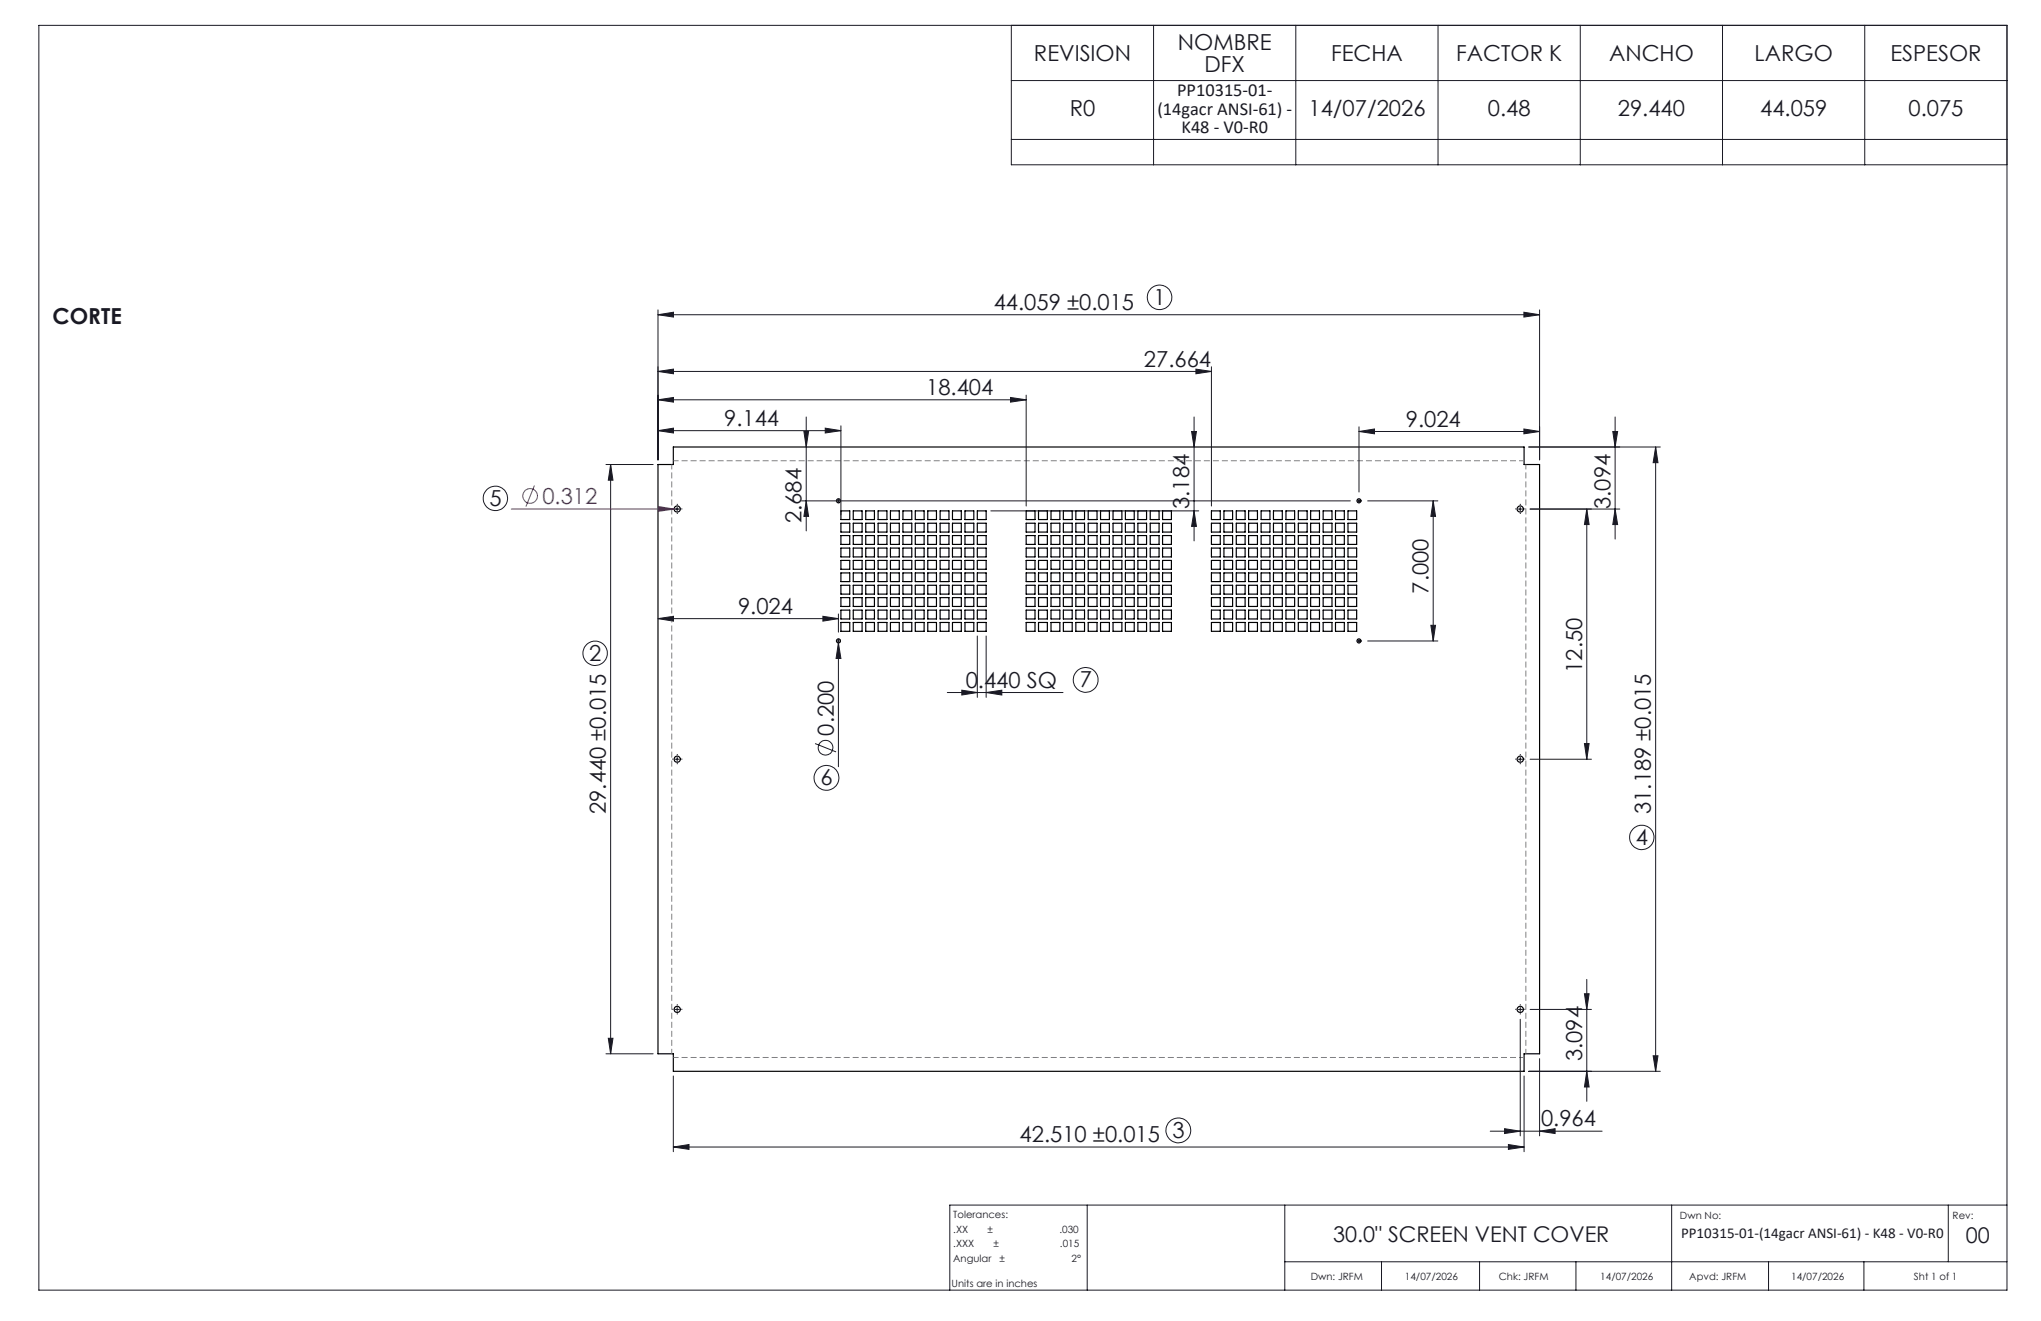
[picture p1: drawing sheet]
<svg xmlns="http://www.w3.org/2000/svg" width="432mm" height="279mm" viewBox="0 0 432 279" stroke-linecap="round" stroke-linejoin="round" font-family="sans-serif">
<g fill="none" stroke="#191924" stroke-width=".21">
<path d="M8.2 5.4h416.4v267.5h-416.4zM214 5.4v29.5h210.6M214 17h210.6M244.1 5.4v29.5M274.1 5.4v29.5M304.2 5.4v29.5M334.3 5.4v29.5M364.4 5.4v29.5M394.5 5.4v29.5M214 29.5h210.6M139.2 66.6l3.3-.6v1.1zM139.2 78.6l3.3-.5v1z"/>
<path d="M139.2 65.5v31.8M139.2 66.6h186.5M139.2 78.6h117.1M253 78.1l3.3 .5-3.3 .5zM256.3 77.6v29.4M322.4 66l3.3 .6-3.3 .5zM325.7 65.5v31.8M128.2 98.2h10M129.2 98.2l.5 3.4h-1zM129.2 98.2v124.7M139.2 91.1l3.3-.5v1zM139.2 84.6l3.3-.5v1z"/>
<path d="M139.2 91.1h38.7M139.2 84.6h77.9M170.1 91.3h1l-.5 3.2zM170.6 88.2v24.1M174.6 90.6l3.3 .5-3.3 .5zM177.9 90.1v18.8M213.8 84.1l3.3 .5-3.3 .5zM217.1 83.6v23.4M252.1 91.3h1l-.5 3.2zM252.6 88.2v26.2M287.5 91.3l3.3-.6v1.1zM287.5 90.3v13.8"/>
<path d="M287.5 91.3h38.2M322.4 90.7l3.3 .6-3.3 .5zM323.4 94.5h27.9M341.2 91.3h1l-.5 3.2zM341.7 88.2v25.8M350.3 94.5l.5 3.4h-1.1zM350.3 94.5v132.1M142.8 107.7h.9M143.3 107.2v.9M169.6 105.9h116.1M170.6 105.9l.5 3.3h-1zM177.4 105.5v.8"/>
<path d="M209.6 108.1h44M252.6 108.1l.5 3.2h-1zM287.1 105.9h.8M287.5 105.5v.8M289.3 105.9h14.9M303.2 105.9l.5 3.3h-1zM303.2 105.9v29.7M321.2 107.7h.9M321.6 107.2v.9M323.7 107.7h19M335.7 107.7l.5 3.2h-1zM335.7 107.7v52.9"/>
<path d="M341.7 107.7l.5 3.2h-1zM139.2 130.8l3.3-.4v1zM139.2 130.8h38.2M174.1 130.4l3.3 .4-3.3 .6zM177 135.6h.8M177.4 136l.5 3.3h-1zM177.4 129.9v3.8M177.4 135.1v27.1M206.8 134.5v13M208.6 134.5v13M287.1 135.6h.8M287.5 135.1v.9"/>
<path d="M289.3 135.6h14.9M302.7 132.3h1l-.5 3.3zM172.4 157.3l4.5 1.7M200.4 146.5h24.5M203.5 146l3.3 .5-3.3 .5zM208.6 146.5l3.3-.5v1zM335.2 157.3h1l-.5 3.3zM142.8 160.6h.9M143.3 160.2v.8M321.2 160.6h.9M321.6 160.2v.8M323.7 160.6h13"/>
<path d="M128.7 219.6h1l-.5 3.3zM142.8 213.5h.9M143.3 213.1v.8M321.2 213.5h.9M321.6 213.1v.8M321.6 215.6v24.6M323.7 213.5h13M335.2 210.2h1l-.5 3.3zM335.7 207.2v25.7M128.2 222.9h10M142.5 227.6v16M315.3 239.3h23.6"/>
<path d="M318.3 238.7l3.3 .6-3.3 .4zM322.4 227.6v16M323.4 226.6h27.9M325.7 239.3l3.3-.6v1zM325.7 223.9v16.3M335.7 226.6l.5 3.3h-1zM349.7 223.3h1.1l-.5 3.3zM142.5 242.6l3.3-.5v1zM142.5 242.6h179.9M230 254.9v18M271.8 254.9v18M319.1 242.1l3.3 .5-3.3 .5z"/>
<path d="M353.7 254.9v18M412.2 254.9v12M424.6 254.9h-223.7v18M271.8 266.9h152.8M292.3 266.9v6M313 266.9v6M333.4 266.9v6M374.2 266.9v6M394.3 266.9v6"/>
<circle cx="245.3" cy="62.9" r="2.59"/>
<circle cx="104.8" cy="105.4" r="2.58"/>
<circle cx="125.9" cy="138.2" r="2.57"/>
<circle cx="174.7" cy="158.2" r="1.55"/>
<circle cx="229.7" cy="143.8" r="2.62"/>
<circle cx="174.9" cy="164.5" r="2.63"/>
<circle cx="347.4" cy="177.1" r="2.57"/>
<circle cx="249.3" cy="239.1" r="2.62"/>
</g>
<g fill="none" stroke="#000" stroke-width=".25">
<path d="M142.5 94.5h179.9v3.7h3.3v124.7h-3.3v3.7h-179.9v-3.7h-3.3v-124.7h3.3zM177.9 108.1h1.9v1.8h-1.9zM177.9 110.7h1.9v1.8h-1.9zM177.9 113.3h1.9v1.8h-1.9zM177.9 115.9h1.9v1.9h-1.9zM177.9 118.5h1.9v1.9h-1.9zM180.5 108.1h1.9v1.8h-1.9zM180.5 118.5h1.9v1.9h-1.9zM180.5 115.9h1.9v1.9h-1.9zM180.5 113.3h1.9v1.8h-1.9zM180.5 110.7h1.9v1.8h-1.9zM183.2 108.1h1.8v1.8h-1.8z"/>
<path d="M183.2 118.5h1.8v1.9h-1.8zM183.2 115.9h1.8v1.9h-1.8zM183.2 113.3h1.8v1.8h-1.8zM183.2 110.7h1.8v1.8h-1.8zM185.8 108.1h1.8v1.8h-1.8zM185.8 118.5h1.8v1.9h-1.8zM185.8 115.9h1.8v1.9h-1.8zM185.8 113.3h1.8v1.8h-1.8zM185.8 110.7h1.8v1.8h-1.8zM188.4 108.1h1.9v1.8h-1.9zM188.4 118.5h1.9v1.9h-1.9zM188.4 115.9h1.9v1.9h-1.9z"/>
<path d="M188.4 113.3h1.9v1.8h-1.9zM188.4 110.7h1.9v1.8h-1.9zM191 108.1h1.9v1.8h-1.9zM191 118.5h1.9v1.9h-1.9zM191 115.9h1.9v1.9h-1.9zM191 113.3h1.9v1.8h-1.9zM191 110.7h1.9v1.8h-1.9zM193.6 108.1h1.9v1.8h-1.9zM193.6 118.5h1.9v1.9h-1.9zM193.6 115.9h1.9v1.9h-1.9zM193.6 113.3h1.9v1.8h-1.9zM193.6 110.7h1.9v1.8h-1.9z"/>
<path d="M196.3 108.1h1.8v1.8h-1.8zM196.3 118.5h1.8v1.9h-1.8zM196.3 115.9h1.8v1.9h-1.8zM196.3 113.3h1.8v1.8h-1.8zM196.3 110.7h1.8v1.8h-1.8zM198.9 108.1h1.9v1.8h-1.9zM198.9 118.5h1.9v1.9h-1.9zM198.9 115.9h1.9v1.9h-1.9zM198.9 113.3h1.9v1.8h-1.9zM198.9 110.7h1.9v1.8h-1.9zM201.5 108.1h1.9v1.8h-1.9zM201.5 118.5h1.9v1.9h-1.9z"/>
<path d="M201.5 115.9h1.9v1.9h-1.9zM201.5 113.3h1.9v1.8h-1.9zM201.5 110.7h1.9v1.8h-1.9zM204.2 108.1h1.8v1.8h-1.8zM204.2 118.5h1.8v1.9h-1.8zM204.2 115.9h1.8v1.9h-1.8zM204.2 113.3h1.8v1.8h-1.8zM204.2 110.7h1.8v1.8h-1.8zM206.8 108.1h1.8v1.8h-1.8zM206.8 118.5h1.8v1.9h-1.8zM206.8 115.9h1.8v1.9h-1.8zM206.8 113.3h1.8v1.8h-1.8z"/>
<path d="M206.8 110.7h1.8v1.8h-1.8zM217.1 108.1h1.9v1.8h-1.9zM217.1 118.5h1.9v1.9h-1.9zM217.1 115.9h1.9v1.9h-1.9zM217.1 113.3h1.9v1.8h-1.9zM217.1 110.7h1.9v1.8h-1.9zM219.7 108.1h1.9v1.8h-1.9zM219.7 118.5h1.9v1.9h-1.9zM219.7 115.9h1.9v1.9h-1.9zM219.7 113.3h1.9v1.8h-1.9zM219.7 110.7h1.9v1.8h-1.9zM222.4 108.1h1.8v1.8h-1.8z"/>
<path d="M222.4 118.5h1.8v1.9h-1.8zM222.4 115.9h1.8v1.9h-1.8zM222.4 113.3h1.8v1.8h-1.8zM222.4 110.7h1.8v1.8h-1.8zM225 108.1h1.8v1.8h-1.8zM225 118.5h1.8v1.9h-1.8zM225 115.9h1.8v1.9h-1.8zM225 113.3h1.8v1.8h-1.8zM225 110.7h1.8v1.8h-1.8zM227.6 108.1h1.8v1.8h-1.8zM227.6 118.5h1.8v1.9h-1.8zM227.6 115.9h1.8v1.9h-1.8z"/>
<path d="M227.6 113.3h1.8v1.8h-1.8zM227.6 110.7h1.8v1.8h-1.8zM230.2 108.1h1.9v1.8h-1.9zM230.2 118.5h1.9v1.9h-1.9zM230.2 115.9h1.9v1.9h-1.9zM230.2 113.3h1.9v1.8h-1.9zM230.2 110.7h1.9v1.8h-1.9zM232.8 108.1h1.9v1.8h-1.9zM232.8 118.5h1.9v1.9h-1.9zM232.8 115.9h1.9v1.9h-1.9zM232.8 113.3h1.9v1.8h-1.9zM232.8 110.7h1.9v1.8h-1.9z"/>
<path d="M235.5 108.1h1.8v1.8h-1.8zM235.5 118.5h1.8v1.9h-1.8zM235.5 115.9h1.8v1.9h-1.8zM235.5 113.3h1.8v1.8h-1.8zM235.5 110.7h1.8v1.8h-1.8zM238.1 108.1h1.9v1.8h-1.9zM238.1 118.5h1.9v1.9h-1.9zM238.1 115.9h1.9v1.9h-1.9zM238.1 113.3h1.9v1.8h-1.9zM238.1 110.7h1.9v1.8h-1.9zM240.7 108.1h1.9v1.8h-1.9zM240.7 118.5h1.9v1.9h-1.9z"/>
<path d="M240.7 115.9h1.9v1.9h-1.9zM240.7 113.3h1.9v1.8h-1.9zM240.7 110.7h1.9v1.8h-1.9zM243.3 108.1h1.9v1.8h-1.9zM243.3 118.5h1.9v1.9h-1.9zM243.3 115.9h1.9v1.9h-1.9zM243.3 113.3h1.9v1.8h-1.9zM243.3 110.7h1.9v1.8h-1.9zM246 108.1h1.8v1.8h-1.8zM246 118.5h1.8v1.9h-1.8zM246 115.9h1.8v1.9h-1.8zM246 113.3h1.8v1.8h-1.8z"/>
<path d="M246 110.7h1.8v1.8h-1.8zM256.3 108.1h1.9v1.8h-1.9zM256.3 118.5h1.9v1.9h-1.9zM256.3 115.9h1.9v1.9h-1.9zM256.3 113.3h1.9v1.8h-1.9zM256.3 110.7h1.9v1.8h-1.9zM258.9 108.1h1.9v1.8h-1.9zM258.9 118.5h1.9v1.9h-1.9zM258.9 115.9h1.9v1.9h-1.9zM258.9 110.7h1.9v1.8h-1.9zM258.9 113.3h1.9v1.8h-1.9zM261.5 108.1h1.9v1.8h-1.9z"/>
<path d="M261.5 118.5h1.9v1.9h-1.9zM261.5 115.9h1.9v1.9h-1.9zM261.5 110.7h1.9v1.8h-1.9zM261.5 113.3h1.9v1.8h-1.9zM264.2 108.1h1.8v1.8h-1.8zM264.2 118.5h1.8v1.9h-1.8zM264.2 110.7h1.8v1.8h-1.8zM264.2 113.3h1.8v1.8h-1.8zM264.2 115.9h1.8v1.9h-1.8zM266.8 108.1h1.9v1.8h-1.9zM266.8 118.5h1.9v1.9h-1.9zM266.8 110.7h1.9v1.8h-1.9z"/>
<path d="M266.8 113.3h1.9v1.8h-1.9zM266.8 115.9h1.9v1.9h-1.9zM269.4 108.1h1.9v1.8h-1.9zM269.4 118.5h1.9v1.9h-1.9zM269.4 110.7h1.9v1.8h-1.9zM269.4 113.3h1.9v1.8h-1.9zM269.4 115.9h1.9v1.9h-1.9zM272.1 108.1h1.8v1.8h-1.8zM272.1 118.5h1.8v1.9h-1.8zM272.1 110.7h1.8v1.8h-1.8zM272.1 113.3h1.8v1.8h-1.8zM272.1 115.9h1.8v1.9h-1.8z"/>
<path d="M274.7 108.1h1.8v1.8h-1.8zM274.7 118.5h1.8v1.9h-1.8zM274.7 110.7h1.8v1.8h-1.8zM274.7 113.3h1.8v1.8h-1.8zM274.7 115.9h1.8v1.9h-1.8zM277.3 108.1h1.9v1.8h-1.9zM277.3 118.5h1.9v1.9h-1.9zM277.3 110.7h1.9v1.8h-1.9zM277.3 113.3h1.9v1.8h-1.9zM277.3 115.9h1.9v1.9h-1.9zM279.9 108.1h1.9v1.8h-1.9zM279.9 118.5h1.9v1.9h-1.9z"/>
<path d="M279.9 110.7h1.9v1.8h-1.9zM279.9 113.3h1.9v1.8h-1.9zM279.9 115.9h1.9v1.9h-1.9zM282.5 108.1h1.9v1.8h-1.9zM282.5 110.7h1.9v1.8h-1.9zM282.5 113.3h1.9v1.8h-1.9zM282.5 115.9h1.9v1.9h-1.9zM282.5 118.5h1.9v1.9h-1.9zM285.2 108.1h1.8v1.8h-1.8zM285.2 118.5h1.8v1.9h-1.8zM285.2 115.9h1.8v1.9h-1.8zM285.2 110.7h1.8v1.8h-1.8z"/>
<path d="M285.2 113.3h1.8v1.8h-1.8zM177.9 121.2h1.9v1.8h-1.9zM177.9 123.8h1.9v1.9h-1.9zM177.9 126.4h1.9v1.9h-1.9zM177.9 129h1.9v1.9h-1.9zM177.9 131.7h1.9v1.8h-1.9zM180.5 123.8h1.9v1.9h-1.9zM180.5 121.2h1.9v1.8h-1.9zM180.5 131.7h1.9v1.8h-1.9zM180.5 126.4h1.9v1.9h-1.9zM180.5 129h1.9v1.9h-1.9zM183.2 123.8h1.8v1.9h-1.8z"/>
<path d="M183.2 121.2h1.8v1.8h-1.8zM183.2 131.7h1.8v1.8h-1.8zM183.2 126.4h1.8v1.9h-1.8zM183.2 129h1.8v1.9h-1.8zM185.8 123.8h1.8v1.9h-1.8zM185.8 121.2h1.8v1.8h-1.8zM185.8 131.7h1.8v1.8h-1.8zM185.8 126.4h1.8v1.9h-1.8zM185.8 129h1.8v1.9h-1.8zM188.4 123.8h1.9v1.9h-1.9zM188.4 121.2h1.9v1.8h-1.9zM188.4 131.7h1.9v1.8h-1.9z"/>
<path d="M188.4 126.4h1.9v1.9h-1.9zM188.4 129h1.9v1.9h-1.9zM191 123.8h1.9v1.9h-1.9zM191 121.2h1.9v1.8h-1.9zM191 131.7h1.9v1.8h-1.9zM191 126.4h1.9v1.9h-1.9zM191 129h1.9v1.9h-1.9zM193.6 123.8h1.9v1.9h-1.9zM193.6 121.2h1.9v1.8h-1.9zM193.6 131.7h1.9v1.8h-1.9zM193.6 126.4h1.9v1.9h-1.9zM193.6 129h1.9v1.9h-1.9z"/>
<path d="M196.3 123.8h1.8v1.9h-1.8zM196.3 121.2h1.8v1.8h-1.8zM196.3 131.7h1.8v1.8h-1.8zM196.3 126.4h1.8v1.9h-1.8zM196.3 129h1.8v1.9h-1.8zM198.9 123.8h1.9v1.9h-1.9zM198.9 121.2h1.9v1.8h-1.9zM198.9 131.7h1.9v1.8h-1.9zM198.9 126.4h1.9v1.9h-1.9zM198.9 129h1.9v1.9h-1.9zM201.5 123.8h1.9v1.9h-1.9zM201.5 121.2h1.9v1.8h-1.9z"/>
<path d="M201.5 131.7h1.9v1.8h-1.9zM201.5 126.4h1.9v1.9h-1.9zM201.5 129h1.9v1.9h-1.9zM204.2 123.8h1.8v1.9h-1.8zM204.2 121.2h1.8v1.8h-1.8zM204.2 131.7h1.8v1.8h-1.8zM204.2 126.4h1.8v1.9h-1.8zM204.2 129h1.8v1.9h-1.8zM206.8 123.8h1.8v1.9h-1.8zM206.8 121.2h1.8v1.8h-1.8zM206.8 131.7h1.8v1.8h-1.8zM206.8 126.4h1.8v1.9h-1.8z"/>
<path d="M206.8 129h1.8v1.9h-1.8zM217.1 123.8h1.9v1.9h-1.9zM217.1 121.2h1.9v1.8h-1.9zM217.1 131.7h1.9v1.8h-1.9zM217.1 126.4h1.9v1.9h-1.9zM217.1 129h1.9v1.9h-1.9zM219.7 123.8h1.9v1.9h-1.9zM219.7 121.2h1.9v1.8h-1.9zM219.7 131.7h1.9v1.8h-1.9zM219.7 126.4h1.9v1.9h-1.9zM219.7 129h1.9v1.9h-1.9zM222.4 123.8h1.8v1.9h-1.8z"/>
<path d="M222.4 121.2h1.8v1.8h-1.8zM222.4 131.7h1.8v1.8h-1.8zM222.4 126.4h1.8v1.9h-1.8zM222.4 129h1.8v1.9h-1.8zM225 123.8h1.8v1.9h-1.8zM225 121.2h1.8v1.8h-1.8zM225 131.7h1.8v1.8h-1.8zM225 126.4h1.8v1.9h-1.8zM225 129h1.8v1.9h-1.8zM227.6 123.8h1.8v1.9h-1.8zM227.6 121.2h1.8v1.8h-1.8zM227.6 131.7h1.8v1.8h-1.8z"/>
<path d="M227.6 126.4h1.8v1.9h-1.8zM227.6 129h1.8v1.9h-1.8zM230.2 123.8h1.9v1.9h-1.9zM230.2 121.2h1.9v1.8h-1.9zM230.2 131.7h1.9v1.8h-1.9zM230.2 126.4h1.9v1.9h-1.9zM230.2 129h1.9v1.9h-1.9zM232.8 123.8h1.9v1.9h-1.9zM232.8 121.2h1.9v1.8h-1.9zM232.8 131.7h1.9v1.8h-1.9zM232.8 126.4h1.9v1.9h-1.9zM232.8 129h1.9v1.9h-1.9z"/>
<path d="M235.5 123.8h1.8v1.9h-1.8zM235.5 121.2h1.8v1.8h-1.8zM235.5 131.7h1.8v1.8h-1.8zM235.5 126.4h1.8v1.9h-1.8zM235.5 129h1.8v1.9h-1.8zM238.1 123.8h1.9v1.9h-1.9zM238.1 121.2h1.9v1.8h-1.9zM238.1 131.7h1.9v1.8h-1.9zM238.1 126.4h1.9v1.9h-1.9zM238.1 129h1.9v1.9h-1.9zM240.7 123.8h1.9v1.9h-1.9zM240.7 121.2h1.9v1.8h-1.9z"/>
<path d="M240.7 131.7h1.9v1.8h-1.9zM240.7 126.4h1.9v1.9h-1.9zM240.7 129h1.9v1.9h-1.9zM243.3 123.8h1.9v1.9h-1.9zM243.3 121.2h1.9v1.8h-1.9zM243.3 131.7h1.9v1.8h-1.9zM243.3 126.4h1.9v1.9h-1.9zM243.3 129h1.9v1.9h-1.9zM246 123.8h1.8v1.9h-1.8zM246 121.2h1.8v1.8h-1.8zM246 131.7h1.8v1.8h-1.8zM246 126.4h1.8v1.9h-1.8z"/>
<path d="M246 129h1.8v1.9h-1.8zM256.3 123.8h1.9v1.9h-1.9zM256.3 121.2h1.9v1.8h-1.9zM256.3 131.7h1.9v1.8h-1.9zM256.3 126.4h1.9v1.9h-1.9zM256.3 129h1.9v1.9h-1.9zM258.9 121.2h1.9v1.8h-1.9zM258.9 123.8h1.9v1.9h-1.9zM258.9 126.4h1.9v1.9h-1.9zM258.9 129h1.9v1.9h-1.9zM258.9 131.7h1.9v1.8h-1.9zM261.5 121.2h1.9v1.8h-1.9z"/>
<path d="M261.5 123.8h1.9v1.9h-1.9zM261.5 126.4h1.9v1.9h-1.9zM261.5 129h1.9v1.9h-1.9zM261.5 131.7h1.9v1.8h-1.9zM264.2 121.2h1.8v1.8h-1.8zM264.2 123.8h1.8v1.9h-1.8zM264.2 126.4h1.8v1.9h-1.8zM264.2 129h1.8v1.9h-1.8zM264.2 131.7h1.8v1.8h-1.8zM266.8 121.2h1.9v1.8h-1.9zM266.8 123.8h1.9v1.9h-1.9zM266.8 126.4h1.9v1.9h-1.9z"/>
<path d="M266.8 129h1.9v1.9h-1.9zM266.8 131.7h1.9v1.8h-1.9zM269.4 121.2h1.9v1.8h-1.9zM269.4 123.8h1.9v1.9h-1.9zM269.4 126.4h1.9v1.9h-1.9zM269.4 129h1.9v1.9h-1.9zM269.4 131.7h1.9v1.8h-1.9zM272.1 121.2h1.8v1.8h-1.8zM272.1 123.8h1.8v1.9h-1.8zM272.1 126.4h1.8v1.9h-1.8zM272.1 129h1.8v1.9h-1.8zM272.1 131.7h1.8v1.8h-1.8z"/>
<path d="M274.7 121.2h1.8v1.8h-1.8zM274.7 123.8h1.8v1.9h-1.8zM274.7 126.4h1.8v1.9h-1.8zM274.7 129h1.8v1.9h-1.8zM274.7 131.7h1.8v1.8h-1.8zM277.3 121.2h1.9v1.8h-1.9zM277.3 123.8h1.9v1.9h-1.9zM277.3 126.4h1.9v1.9h-1.9zM277.3 129h1.9v1.9h-1.9zM277.3 131.7h1.9v1.8h-1.9zM279.9 121.2h1.9v1.8h-1.9zM279.9 123.8h1.9v1.9h-1.9z"/>
<path d="M279.9 126.4h1.9v1.9h-1.9zM279.9 129h1.9v1.9h-1.9zM279.9 131.7h1.9v1.8h-1.9zM282.5 121.2h1.9v1.8h-1.9zM282.5 123.8h1.9v1.9h-1.9zM282.5 126.4h1.9v1.9h-1.9zM282.5 129h1.9v1.9h-1.9zM282.5 131.7h1.9v1.8h-1.9zM285.2 121.2h1.8v1.8h-1.8zM285.2 123.8h1.8v1.9h-1.8zM285.2 126.4h1.8v1.9h-1.8zM285.2 129h1.8v1.9h-1.8z"/>
<path d="M285.2 131.7h1.8v1.8h-1.8z"/>
<circle cx="143.3" cy="107.7" r=".66"/>
<circle cx="177.4" cy="105.9" r=".42"/>
<circle cx="287.5" cy="105.9" r=".43"/>
<circle cx="321.6" cy="107.7" r=".65"/>
<circle cx="177.4" cy="135.5" r=".42"/>
<circle cx="287.5" cy="135.5" r=".43"/>
<circle cx="143.3" cy="160.6" r=".66"/>
<circle cx="321.6" cy="160.6" r=".65"/>
<circle cx="143.3" cy="213.5" r=".66"/>
<circle cx="321.6" cy="213.5" r=".65"/>
</g>
<g fill="none" stroke="#a0006e" stroke-width=".21">
<path d="M108.2 107.7h35.7M113.1 102.7l-1.8 4.4M139.3 107.1l3.3 .6-3.3 .5z"/>
<circle cx="112.2" cy="104.9" r="1.55"/>
</g>
<g fill="none" stroke="#191924" stroke-width=".21" stroke-dasharray="15.2 1.3 1.3 1.3" stroke-linecap="butt">
<path d="M142.5 107.6h-.3M143.3 106.8v-.2M143.3 108.5v.2M144.1 107.6h.3M178.2 105.9h.1M320.8 107.6h-.2M321.6 106.8v-.2M321.6 108.5v.2M322.5 107.6h.2M178.2 135.5h.1M143.3 159.7v-.2M321.6 159.7v-.2"/>
<path d="M142.5 160.6h-.3M143.3 161.4v.2M144.1 160.6h.3M320.8 160.6h-.2M321.6 161.4v.2M322.5 160.6h.2M142.5 213.5h-.3M143.3 212.6v-.2M143.3 214.3v.2M144.1 213.5h.3M320.8 213.5h-.2M321.6 212.6v-.2"/>
<path d="M321.6 214.3v.2M322.5 213.5h.2"/>
</g>
<path d="M142.1 98.2v124.7M322.4 97.5h-179.9M142.5 223.7h179.9M322.8 222.9v-124.7" fill="none" stroke="#808080" stroke-width=".21" stroke-dasharray="1.3 .6" stroke-dashoffset=".2" stroke-linecap="butt"/>
<g fill="#191924">
<path d="M177.4 136l.5 3.3h-1z"/>
<path d="M322.4 66l3.3 .6-3.3 .5zM139.2 66.6l3.3-.6v1.1zM322.4 90.7l3.3 .6-3.3 .5zM287.5 91.3l3.3-.6v1.1zM325.7 239.3l3.3-.6v1zM318.3 238.7l3.3 .6-3.3 .4z"/>
<path d="M139.2 91.1l3.3-.5v1zM174.6 90.6l3.3 .5-3.3 .5zM139.2 84.6l3.3-.5v1zM213.8 84.1l3.3 .5-3.3 .5zM139.2 78.6l3.3-.5v1zM253 78.1l3.3 .5-3.3 .5zM203.5 146l3.3 .5-3.3 .5zM208.6 146.5l3.3-.5v1zM139.2 130.8l3.3-.4v1zM174.1 130.4l3.3 .4-3.3 .6z"/>
<path d="M319.1 242.1l3.3 .5-3.3 .5zM142.5 242.6l3.3-.5v1z"/>
<path d="M128.7 219.6h1l-.5 3.3zM129.2 98.2l.5 3.4h-1zM341.7 107.7l.5 3.2h-1zM341.2 91.3h1l-.5 3.2zM302.7 132.3h1l-.5 3.3zM303.2 105.9l.5 3.3h-1z"/>
<path d="M350.3 94.5l.5 3.4h-1.1zM349.7 223.3h1.1l-.5 3.3zM335.7 107.7l.5 3.2h-1zM335.2 157.3h1l-.5 3.3zM335.2 210.2h1l-.5 3.3zM335.7 226.6l.5 3.3h-1zM170.1 91.3h1l-.5 3.2zM170.6 105.9l.5 3.3h-1zM252.1 91.3h1l-.5 3.2zM252.6 108.1l.5 3.2h-1z"/>
</g>
<path d="M139.3 107.1l3.3 .6-3.3 .5z" fill="#a0006e"/>
<g font-size="4.7" fill="#191924">
<text x="249.2" y="10.6">NOMBRE</text>
<text x="218.8" y="12.9">REVISION</text>
<text x="254.8" y="15.1">DFX</text>
<text x="281.6" y="12.9">FECHA</text>
<text x="308.1" y="12.9">FACTOR K</text>
<text x="340.4" y="12.9">ANCHO</text>
<text x="371.2" y="12.9">LARGO</text>
<text x="399.9" y="12.9">ESPESOR</text>
<text x="226.3" y="24.5">R0</text>
<text x="276.8" y="24.5">14/07/2026</text>
<text x="314.8" y="24.5">0.48</text>
<text x="342.3" y="24.5">29.440</text>
<text x="372.4" y="24.5">44.059</text>
<text x="403.8" y="24.5">0.075</text>
<text x="210.2" y="65.5">44.059 ±0.015</text>
<text x="244.1" y="64.5">1</text>
<text x="11.1" y="68.5">CORTE</text>
<text x="242" y="77.5">27.664</text>
<text x="195.9" y="83.5">18.404</text>
<text x="153.2" y="90.1">9.144</text>
<text x="297.4" y="90.2">9.024</text>
<text x="103.6" y="107">5</text>
<text x="251.6" y="107.6" transform="rotate(-90 251.6 107.6)">3.184</text>
<text x="340.7" y="107.6" transform="rotate(-90 340.7 107.6)">3.094</text>
<text x="169.6" y="110.6" transform="rotate(-90 169.6 110.6)">2.684</text>
<text x="302.2" y="125.5" transform="rotate(-90 302.2 125.5)">7.000</text>
<text x="156.1" y="129.8">9.024</text>
<text x="124.7" y="139.8">2</text>
<text x="334.7" y="142.3" transform="rotate(-90 334.7 142.3)">12.50</text>
<text x="204.3" y="145.5">0.440 SQ</text>
<text x="228.5" y="145.4">7</text>
<text x="176.4" y="155.6" transform="rotate(-90 176.4 155.6)">0.200</text>
<text x="173.6" y="166.1">6</text>
<text x="128.2" y="172.2" transform="rotate(-90 128.2 172.2)">29.440 ±0.015</text>
<text x="349.3" y="172.2" transform="rotate(-90 349.3 172.2)">31.189 ±0.015</text>
<text x="346.1" y="178.7">4</text>
<text x="334.7" y="224.5" transform="rotate(-90 334.7 224.5)">3.094</text>
<text x="326" y="238.2">0.964</text>
<text x="215.7" y="241.6">42.510 ±0.015 3</text>
</g>
<text font-size="4.7" fill="#a0006e" x="114.7" y="106.6">0.312</text>
<g font-size="4.6" fill="#191924">
<text x="282.1" y="262.7">30.0&quot; SCREEN VENT COVER</text>
<text x="415.9" y="263">00</text>
</g>
<g font-size="3.9" fill="#191924">
<text x="249" y="20.3">PP10315-01-</text>
<text x="244.9" y="24.2">(14gacr ANSI-61) -</text>
<text x="250" y="28.1">K48 - V0-R0</text>
</g>
<text font-size="3.2" fill="#191924" x="355.7" y="261.8">PP10315-01-(14gacr ANSI-61) - K48 - V0-R0</text>
<g font-size="2.1" fill="#191924">
<text x="201.7" y="257.6">Tolerances:</text>
<text x="355.4" y="257.8">Dwn No:</text>
<text x="413.1" y="257.8">Rev:</text>
<text x="201.7" y="260.7">.XX</text>
<text x="201.7" y="263.9">.XXX</text>
<text x="208.9" y="260.7">±</text>
<text x="210.2" y="263.9">±</text>
<text x="224.1" y="260.7">.030</text>
<text x="224.3" y="263.9">.015</text>
<text x="201.7" y="267">Angular</text>
<text x="211.5" y="267">±</text>
<text x="226.7" y="267">2°</text>
<text x="201.3" y="272.3">Units are in inches</text>
<text x="277.3" y="270.7">Dwn: JRFM</text>
<text x="297.2" y="270.7">14/07/2026</text>
<text x="317.1" y="270.7">Chk: JRFM</text>
<text x="338.6" y="270.7">14/07/2026</text>
<text x="357.4" y="270.7">Apvd: JRFM</text>
<text x="378.9" y="270.7">14/07/2026</text>
<text x="404.9" y="270.7">Sht 1 of 1</text>
</g>
</svg>
